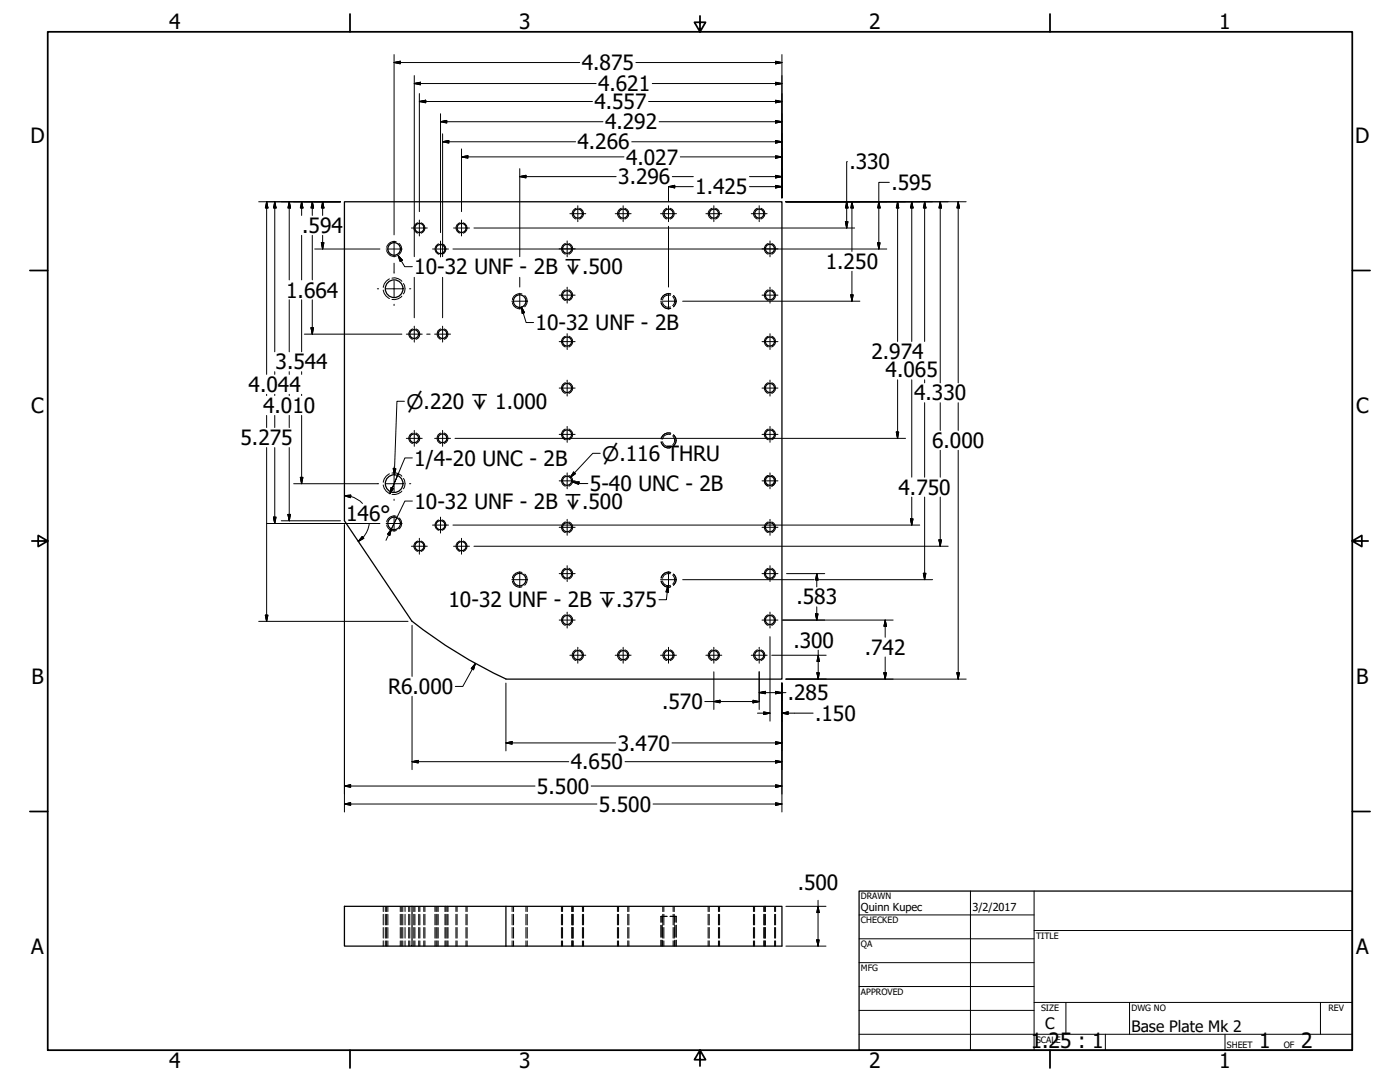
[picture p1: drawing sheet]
<svg xmlns="http://www.w3.org/2000/svg" width="559mm" height="432mm" viewBox="0 0 559 432" stroke-linecap="round" stroke-linejoin="round" font-family="sans-serif">
<!-- layer: Visible (ANSI) -->
<g fill="none" stroke="#000" stroke-width=".51">
<path d="M164.5 247.9a190.5 190.5 0 0 0 37.4 23M164.5 248l-27-40.2v-127.3h174.6v190.5h-110.2M137.5 361.7h27v15.9h-27zM164.5 361.7h37.4v15.9M201.9 361.7h110.2v15.9h-147.6"/>
<circle cx="157.3" cy="99.3" r="2.51"/>
<circle cx="167.4" cy="91" r="1.81"/>
<circle cx="175.8" cy="99.4" r="1.81"/>
<circle cx="184.2" cy="91" r="1.81"/>
<circle cx="226.3" cy="99.3" r="1.81"/>
<circle cx="230.7" cy="85.2" r="1.81"/>
<circle cx="248.8" cy="85.2" r="1.81"/>
<circle cx="266.9" cy="85.2" r="1.81"/>
<circle cx="285" cy="85.2" r="1.81"/>
<circle cx="303.1" cy="85.2" r="1.81"/>
<circle cx="307.3" cy="99.3" r="1.81"/>
<circle cx="157.3" cy="115.2" r="3.5"/>
<circle cx="226.3" cy="117.8" r="1.81"/>
<circle cx="307.3" cy="117.8" r="1.81"/>
<circle cx="165.3" cy="133.3" r="1.75"/>
<circle cx="176.6" cy="133.3" r="1.75"/>
<circle cx="207.4" cy="120.2" r="2.51"/>
<circle cx="226.3" cy="136.3" r="1.81"/>
<circle cx="307.3" cy="136.3" r="1.81"/>
<circle cx="226.3" cy="154.8" r="1.81"/>
<circle cx="307.3" cy="154.8" r="1.81"/>
<circle cx="165.3" cy="174.9" r="1.75"/>
<circle cx="176.6" cy="174.9" r="1.75"/>
<circle cx="226.3" cy="173.4" r="1.81"/>
<circle cx="307.3" cy="173.4" r="1.81"/>
<circle cx="157.3" cy="193" r="3.5"/>
<circle cx="226.3" cy="191.9" r="1.81"/>
<circle cx="307.3" cy="191.9" r="1.81"/>
<circle cx="157.3" cy="208.9" r="2.51"/>
<circle cx="167.4" cy="218" r="1.81"/>
<circle cx="175.8" cy="209.6" r="1.81"/>
<circle cx="184.2" cy="218" r="1.81"/>
<circle cx="226.3" cy="210.4" r="1.81"/>
<circle cx="307.3" cy="210.4" r="1.81"/>
<circle cx="207.4" cy="231.3" r="2.51"/>
<circle cx="226.3" cy="228.9" r="1.81"/>
<circle cx="307.3" cy="228.9" r="1.81"/>
<circle cx="226.3" cy="247.4" r="1.81"/>
<circle cx="307.3" cy="247.4" r="1.81"/>
<circle cx="230.7" cy="261.5" r="1.81"/>
<circle cx="248.8" cy="261.5" r="1.81"/>
<circle cx="266.9" cy="261.5" r="1.81"/>
<circle cx="285" cy="261.5" r="1.81"/>
<circle cx="303.1" cy="261.5" r="1.81"/>
</g>
<!-- layer: Hidden (ANSI) -->
<g fill="none" stroke="#000" stroke-width=".4">
<path d="M267.6 117.9a2.37 2.37 0 0 0-3.1 1.8M268.5 118.4a2.4 2.4 0 0 1 0 3.6M264.5 120.7a2.27 2.27 0 0 0 3.1 1.8M264.5 176.3a2.27 2.27 0 0 0 3.1 1.8M267.6 173.4a2.37 2.37 0 0 0-3.1 1.9M268.5 173.9a2.4 2.4 0 0 1 0 3.6M264.5 231.8a2.27 2.27 0 0 0 3.1 1.8M267.6 229a2.37 2.37 0 0 0-3.1 1.8M268.5 229.5a2.4 2.4 0 0 1 0 3.6M153.8 361.7v2.1M153.8 364.9v4.2M153.8 370.1v4.3"/>
<path d="M153.8 375.5v2.1M154.8 361.7v2.1M154.8 364.9v4.2M154.8 370.1v4.3M154.8 375.5v2.1M159.8 361.7v2.1M159.8 364.9v4.2M159.8 370.1v4.3M159.8 375.5v2.1M160.8 361.7v2.1M160.8 364.9v4.2M160.8 370.1v4.3"/>
<path d="M160.8 375.5v2.1M163.6 361.7v2.1M163.6 364.9v4.2M163.6 370.1v4.3M163.6 375.5v2.1M165.6 361.7v2.1M165.6 364.9v4.2M165.6 370.1v4.3M165.6 375.5v2.1M167.1 361.7v2.1M167.1 364.9v4.2M167.1 370.1v4.3"/>
<path d="M167.1 375.5v2.1M169.2 361.7v2.1M169.2 364.9v4.2M169.2 370.1v4.3M169.2 375.5v2.1M174.1 361.7v2.1M174.1 364.9v4.2M174.1 370.1v4.3M174.1 375.5v2.1M174.9 361.7v2.1M174.9 364.9v4.2M174.9 370.1v4.3"/>
<path d="M174.9 375.5v2.1M177.6 361.7v2.1M177.6 364.9v4.2M177.6 370.1v4.3M177.6 375.5v2.1M178.4 361.7v2.1M178.4 364.9v4.2M178.4 370.1v4.3M178.4 375.5v2.1M182.4 361.7v2.1M182.4 364.9v4.2M182.4 370.1v4.3"/>
<path d="M182.4 375.5v2.1M186 361.7v2.1M186 364.9v4.2M186 370.1v4.3M186 375.5v2.1M205 361.7v2.1M205 364.9v4.2M205 370.1v4.3M205 375.5v2.1M209.9 361.7v2.1M209.9 364.9v4.2M209.9 370.1v4.3"/>
<path d="M209.9 375.5v2.1M224.5 361.7v2.1M224.5 364.9v4.2M224.5 370.1v4.3M224.5 375.5v2.1M228.2 361.7v2.1M228.2 364.9v4.2M228.2 370.1v4.3M228.2 375.5v2.1M228.8 361.7v2.1M228.8 364.9v4.2M228.8 370.1v4.3"/>
<path d="M228.8 375.5v2.1M232.5 361.7v2.1M232.5 364.9v4.2M232.5 370.1v4.3M232.5 375.5v2.1M246.9 361.7v2.1M246.9 364.9v4.2M246.9 370.1v4.3M246.9 375.5v2.1M250.6 361.7v2.1M250.6 364.9v4.2M250.6 370.1v4.3"/>
<path d="M250.6 375.5v2.1M263.8 365.7h2.5M264.4 365.7v2.3M264.4 369.3v4.7M264.4 375.2v2.4M265 361.7v2.1M265 364.9v4.2M265 370.1v4.3M265 375.5v2.1M267.5 365.7h2.4M268.7 361.7v2.1M268.7 364.9v4.2"/>
<path d="M268.7 370.1v4.3M268.7 375.5v2.1M269.3 365.7v2.3M269.3 369.3v4.7M269.3 375.2v2.4M283.1 361.7v2.1M283.1 364.9v4.2M283.1 370.1v4.3M283.1 375.5v2.1M286.8 361.7v2.1M286.8 364.9v4.2M286.8 370.1v4.3"/>
<path d="M286.8 375.5v2.1M301.2 361.7v2.1M301.2 364.9v4.2M301.2 370.1v4.3M301.2 375.5v2.1M304.9 361.7v2.1M304.9 364.9v4.2M304.9 370.1v4.3M304.9 375.5v2.1M305.5 361.7v2.1M305.5 364.9v4.2M305.5 370.1v4.3"/>
<path d="M305.5 375.5v2.1M309.2 361.7v2.1M309.2 364.9v4.2M309.2 370.1v4.3M309.2 375.5v2.1"/>
</g>
<!-- layer: Hidden Narrow (ANSI) -->
<g fill="none" stroke="#000" stroke-width=".4">
<path d="M154.4 99.9a2.84 2.84 0 0 0 3.8 2.3M158.2 96.5a2.94 2.94 0 0 0-3.8 2.2M159.3 97.2a2.76 2.76 0 0 1 0 4.3M166.8 88.9a2.14 2.14 0 0 0-1.6 2.1 2.14 2.14 0 0 0 1.6 2M168.1 88.9a2.2 2.2 0 0 1 1.5 2.1 2.2 2.2 0 0 1-1.5 2.1M175.1 97.3a2.16 2.16 0 0 0-1.5 2.1 2.16 2.16 0 0 0 1.5 2.1M176.5 97.3a2.2 2.2 0 0 1 1.5 2.1 2.2 2.2 0 0 1-1.5 2.1M183.6 88.9a2.14 2.14 0 0 0-1.6 2.1 2.14 2.14 0 0 0 1.6 2M184.9 88.9a2.2 2.2 0 0 1 1.5 2.1 2.2 2.2 0 0 1-1.5 2.1M225.7 97.2a2.22 2.22 0 0 0-1.6 2.1 2.22 2.22 0 0 0 1.6 2.1M227.1 97.2a2.29 2.29 0 0 1 1.5 2.1 2.29 2.29 0 0 1-1.5 2.2M229.9 83.1a2.22 2.22 0 0 0-1.5 2.1 2.22 2.22 0 0 0 1.5 2.2"/>
<path d="M231.3 83.1a2.26 2.26 0 0 1 1.6 2.2 2.26 2.26 0 0 1-1.6 2.1M248 83.1a2.22 2.22 0 0 0-1.5 2.1 2.22 2.22 0 0 0 1.5 2.2M249.4 83.1a2.26 2.26 0 0 1 1.6 2.2 2.26 2.26 0 0 1-1.6 2.1M266.1 83.1a2.22 2.22 0 0 0-1.5 2.1 2.22 2.22 0 0 0 1.5 2.2M267.5 83.1a2.26 2.26 0 0 1 1.6 2.2 2.26 2.26 0 0 1-1.6 2.1M284.2 83.1a2.22 2.22 0 0 0-1.5 2.1 2.22 2.22 0 0 0 1.5 2.2M285.6 83.1a2.26 2.26 0 0 1 1.6 2.2 2.26 2.26 0 0 1-1.6 2.1M302.3 83.1a2.22 2.22 0 0 0-1.6 2.1 2.22 2.22 0 0 0 1.6 2.2M303.7 83.1a2.26 2.26 0 0 1 1.6 2.2 2.26 2.26 0 0 1-1.6 2.1M306.6 97.2a2.22 2.22 0 0 0-1.5 2.1 2.22 2.22 0 0 0 1.5 2.1M308 97.2a2.29 2.29 0 0 1 1.6 2.1 2.29 2.29 0 0 1-1.6 2.2M153 115.8a4.2 4.2 0 0 0 2.4 3.3"/>
<path d="M155.4 111.3a4.3 4.3 0 0 0-2.4 3.4M156.5 111a4 4 0 0 1 3.9 1.3M160.4 118.2a4.2 4.2 0 0 1-3.9 1.3M161 113.2a3.7 3.7 0 0 1 0 4.1M208.3 117.3a2.94 2.94 0 0 0-3.8 2.3M209.4 118a2.94 2.94 0 0 1 0 4.4M225.7 115.7a2.22 2.22 0 0 0-1.6 2.1 2.22 2.22 0 0 0 1.6 2.2M227.1 115.6a2.29 2.29 0 0 1 1.5 2.2 2.29 2.29 0 0 1-1.5 2.2M267.7 117.3a2.94 2.94 0 0 0-3.8 2.3M268.8 118a2.83 2.83 0 0 1 0 4.4M306.6 115.7a2.22 2.22 0 0 0-1.5 2.1 2.22 2.22 0 0 0 1.5 2.2M308 115.6a2.29 2.29 0 0 1 1.6 2.2 2.29 2.29 0 0 1-1.6 2.2"/>
<path d="M164.7 131.3a2.17 2.17 0 0 0-1.5 2 2.17 2.17 0 0 0 1.5 2.1M166.1 131.3a2.2 2.2 0 0 1 1.5 2 2.2 2.2 0 0 1-1.5 2.1M176 131.3a2.17 2.17 0 0 0-1.5 2 2.17 2.17 0 0 0 1.5 2.1M177.3 131.3a2.2 2.2 0 0 1 1.5 2.1 2.2 2.2 0 0 1-1.5 2M204.5 120.8a2.84 2.84 0 0 0 3.8 2.2M225.7 134.2a2.18 2.18 0 0 0-1.6 2.1 2.18 2.18 0 0 0 1.6 2.1M227.1 134.2a2.29 2.29 0 0 1 1.5 2.1 2.29 2.29 0 0 1-1.5 2.2M263.9 120.8a2.84 2.84 0 0 0 3.8 2.2M306.6 134.2a2.18 2.18 0 0 0-1.5 2.1 2.18 2.18 0 0 0 1.5 2.1M308 134.2a2.29 2.29 0 0 1 1.6 2.1 2.29 2.29 0 0 1-1.6 2.2M225.7 152.7a2.22 2.22 0 0 0-1.6 2.1 2.22 2.22 0 0 0 1.6 2.2M227.1 152.7a2.29 2.29 0 0 1 1.5 2.2 2.29 2.29 0 0 1-1.5 2.1"/>
<path d="M306.6 152.7a2.22 2.22 0 0 0-1.5 2.1 2.22 2.22 0 0 0 1.5 2.2M308 152.7a2.29 2.29 0 0 1 1.6 2.2 2.29 2.29 0 0 1-1.6 2.1M164.7 172.8a2.16 2.16 0 0 0-1.6 2.1 2.16 2.16 0 0 0 1.6 2.1M166.1 172.8a2.25 2.25 0 0 1 1.5 2.1 2.25 2.25 0 0 1-1.5 2.1M176 172.8a2.16 2.16 0 0 0-1.6 2.1 2.16 2.16 0 0 0 1.6 2.1M177.3 172.8a2.25 2.25 0 0 1 1.5 2.1 2.25 2.25 0 0 1-1.5 2.1M225.7 171.3a2.22 2.22 0 0 0-1.6 2.1 2.22 2.22 0 0 0 1.6 2.1M227.1 171.2a2.29 2.29 0 0 1 1.5 2.2 2.29 2.29 0 0 1-1.5 2.1M263.9 176.3a2.84 2.84 0 0 0 3.8 2.3M267.7 172.9a2.94 2.94 0 0 0-3.8 2.2M268.8 173.5a2.83 2.83 0 0 1 0 4.5M306.6 171.3a2.22 2.22 0 0 0-1.5 2.1 2.22 2.22 0 0 0 1.5 2.1"/>
<path d="M308 171.2a2.29 2.29 0 0 1 1.6 2.2 2.29 2.29 0 0 1-1.6 2.1M153 193.5a4.2 4.2 0 0 0 2.4 3.4M155.4 189.1a4.3 4.3 0 0 0-2.4 3.4M156.5 188.8a4 4 0 0 1 3.9 1.3M160.4 196a4.2 4.2 0 0 1-3.9 1.3M161 190.9a3.7 3.7 0 0 1 0 4.2M225.7 189.8a2.18 2.18 0 0 0-1.6 2.1 2.18 2.18 0 0 0 1.6 2.1M227.1 189.7a2.29 2.29 0 0 1 1.5 2.2 2.29 2.29 0 0 1-1.5 2.2M306.6 189.8a2.18 2.18 0 0 0-1.5 2.1 2.18 2.18 0 0 0 1.5 2.1M308 189.7a2.29 2.29 0 0 1 1.6 2.2 2.29 2.29 0 0 1-1.6 2.2 2.29 2.29 0 0 0 1.6-2.2 2.29 2.29 0 0 0-1.6-2.2zM154.4 209.5a2.84 2.84 0 0 0 3.8 2.2M158.2 206.1a2.94 2.94 0 0 0-3.8 2.2"/>
<path d="M159.3 206.7a2.76 2.76 0 0 1 0 4.4M166.8 215.9a2.14 2.14 0 0 0-1.6 2.1 2.14 2.14 0 0 0 1.6 2M168.1 215.9a2.2 2.2 0 0 1 1.5 2.1 2.2 2.2 0 0 1-1.5 2.1M175.1 207.5a2.16 2.16 0 0 0-1.5 2.1 2.16 2.16 0 0 0 1.5 2M176.5 207.5a2.2 2.2 0 0 1 1.5 2 2.2 2.2 0 0 1-1.5 2.1M183.6 215.9a2.14 2.14 0 0 0-1.6 2.1 2.14 2.14 0 0 0 1.6 2M184.9 215.9a2.2 2.2 0 0 1 1.5 2.1 2.2 2.2 0 0 1-1.5 2.1M225.7 208.3a2.22 2.22 0 0 0-1.6 2.1 2.22 2.22 0 0 0 1.6 2.1M227.1 208.3a2.29 2.29 0 0 1 1.5 2.1 2.29 2.29 0 0 1-1.5 2.2M306.6 208.3a2.22 2.22 0 0 0-1.5 2.1 2.22 2.22 0 0 0 1.5 2.1M308 208.3a2.29 2.29 0 0 1 1.6 2.1 2.29 2.29 0 0 1-1.6 2.2M204.5 231.9a2.84 2.84 0 0 0 3.8 2.2"/>
<path d="M208.3 228.5a2.94 2.94 0 0 0-3.8 2.2M209.4 229.1a2.94 2.94 0 0 1 0 4.5M225.7 226.8a2.22 2.22 0 0 0-1.6 2.1 2.22 2.22 0 0 0 1.6 2.2M227.1 226.8a2.29 2.29 0 0 1 1.5 2.1 2.29 2.29 0 0 1-1.5 2.2M263.9 231.9a2.84 2.84 0 0 0 3.8 2.2M267.7 228.5a2.94 2.94 0 0 0-3.8 2.2M268.8 229.1a2.83 2.83 0 0 1 0 4.5M306.6 226.8a2.22 2.22 0 0 0-1.5 2.1 2.22 2.22 0 0 0 1.5 2.2M308 226.8a2.29 2.29 0 0 1 1.6 2.1 2.29 2.29 0 0 1-1.6 2.2M225.7 245.4a2.18 2.18 0 0 0-1.6 2.1 2.18 2.18 0 0 0 1.6 2.1M227.1 245.3a2.29 2.29 0 0 1 1.5 2.2 2.29 2.29 0 0 1-1.5 2.1M229.9 259.3a2.22 2.22 0 0 0-1.5 2.2 2.22 2.22 0 0 0 1.5 2.1"/>
<path d="M231.3 259.3a2.26 2.26 0 0 1 1.6 2.2 2.26 2.26 0 0 1-1.6 2.2M248 259.3a2.22 2.22 0 0 0-1.5 2.2 2.22 2.22 0 0 0 1.5 2.1M249.4 259.3a2.26 2.26 0 0 1 1.6 2.2 2.26 2.26 0 0 1-1.6 2.2M266.1 259.3a2.22 2.22 0 0 0-1.5 2.2 2.22 2.22 0 0 0 1.5 2.1M267.5 259.3a2.26 2.26 0 0 1 1.6 2.2 2.26 2.26 0 0 1-1.6 2.2M284.2 259.3a2.22 2.22 0 0 0-1.5 2.2 2.22 2.22 0 0 0 1.5 2.1M285.6 259.3a2.26 2.26 0 0 1 1.6 2.2 2.26 2.26 0 0 1-1.6 2.2M302.3 259.3a2.22 2.22 0 0 0-1.6 2.2 2.22 2.22 0 0 0 1.6 2.1M303.7 259.3a2.26 2.26 0 0 1 1.6 2.2 2.26 2.26 0 0 1-1.6 2.2M306.6 245.4a2.18 2.18 0 0 0-1.5 2.1 2.18 2.18 0 0 0 1.5 2.1M308 245.3a2.29 2.29 0 0 1 1.6 2.2 2.29 2.29 0 0 1-1.6 2.1M153 361.7v2.1"/>
<path d="M153 364.9v4.2M153 370.1v4.3M153 375.5v2.1M154.3 361.7v2.1M154.3 364.9v4.2M154.3 370.1v4.3M154.3 375.5v2.1M160.3 361.7v2.1M160.3 364.9v4.2M160.3 370.1v4.3M160.3 375.5v2.1M161.7 361.7v2.1"/>
<path d="M161.7 364.9v4.2M161.7 370.1v4.3M161.7 375.5v2.1M163.1 361.7v2.1M163.1 364.9v4.2M163.1 370.1v4.3M163.1 375.5v2.1M165.2 361.7v2.1M165.2 364.9v4.2M165.2 370.1v4.3M165.2 375.5v2.1M167.6 361.7v2.1"/>
<path d="M167.6 364.9v4.2M167.6 370.1v4.3M167.6 375.5v2.1M169.6 361.7v2.1M169.6 364.9v4.2M169.6 370.1v4.3M169.6 375.5v2.1M173.6 361.7v2.1M173.6 364.9v4.2M173.6 370.1v4.3M173.6 375.5v2.1M174.4 361.7v2.1"/>
<path d="M174.4 364.9v4.2M174.4 370.1v4.3M174.4 375.5v2.1M178 361.7v2.1M178 364.9v4.2M178 370.1v4.3M178 375.5v2.1M178.8 361.7v2.1M178.8 364.9v4.2M178.8 370.1v4.3M178.8 375.5v2.1M182 361.7v2.1"/>
<path d="M182 364.9v4.2M182 370.1v4.3M182 375.5v2.1M186.4 361.7v2.1M186.4 364.9v4.2M186.4 370.1v4.3M186.4 375.5v2.1M204.4 361.7v2.1M204.4 364.9v4.2M204.4 370.1v4.3M204.4 375.5v2.1M210.4 361.7v2.1"/>
<path d="M210.4 364.9v4.2M210.4 370.1v4.3M210.4 375.5v2.1M224.1 361.7v2.1M224.1 364.9v4.2M224.1 370.1v4.3M224.1 375.5v2.1M228.3 361.7v2.1M228.3 364.9v4.2M228.3 370.1v4.3M228.3 375.5v2.1M228.6 361.7v2.1"/>
<path d="M228.6 364.9v4.2M228.6 370.1v4.3M228.6 375.5v2.1M232.9 361.7v2.1M232.9 364.9v4.2M232.9 370.1v4.3M232.9 375.5v2.1M246.4 361.7v2.1M246.4 364.9v4.2M246.4 370.1v4.3M246.4 375.5v2.1M251 361.7v2.1"/>
<path d="M251 364.9v4.2M251 370.1v4.3M251 375.5v2.1M263.8 365.7v2.3M263.8 369.3v4.7M263.8 375.2v2.4M264.5 361.7v2.1M264.5 364.9v4.2M264.5 370.1v4.3M264.5 375.5v2.1M269.1 361.7v2.1M269.1 364.9v4.2"/>
<path d="M269.1 370.1v4.3M269.1 375.5v2.1M269.9 365.7v2.3M269.9 369.3v4.7M269.9 375.2v2.4M282.6 361.7v2.1M282.6 364.9v4.2M282.6 370.1v4.3M282.6 375.5v2.1M287.2 361.7v2.1M287.2 364.9v4.2M287.2 370.1v4.3"/>
<path d="M287.2 375.5v2.1M300.7 361.7v2.1M300.7 364.9v4.2M300.7 370.1v4.3M300.7 375.5v2.1M305.1 361.7v2.1M305.1 364.9v4.2M305.1 370.1v4.3M305.1 375.5v2.1M305.3 361.7v2.1M305.3 364.9v4.2M305.3 370.1v4.3"/>
<path d="M305.3 375.5v2.1M309.6 361.7v2.1M309.6 364.9v4.2M309.6 370.1v4.3M309.6 375.5v2.1"/>
</g>
<!-- layer: Border (ANSI) -->
<g fill="none" stroke="#000" stroke-width=".7">
<path d="M19 12.7h520.8v406.4h-520.8zM139.7 5.6v7.1M279.4 6.3v6.4l-2.2-3.8h4.4l-2.2 3.8M419.1 5.6v7.1M11.9 107.9h7.1M539.8 107.9h7.1M12.7 215.9h6.3l-3.8-2.2v4.4l3.8-2.2M539.8 215.9l3.8 2.2v-4.4l-3.8 2.2h6.3M11.9 323.8h7.1M539.8 323.8h7.1M139.7 419.1v7.1M279.4 419.1l2.2 3.8h-4.4l2.2-3.8v6.3"/>
<path d="M419.1 419.1v7.1"/>
</g>
<!-- layer: Title (ANSI) -->
<g fill="none" stroke="#000" stroke-width=".4">
<path d="M387.3 355.6v63.5M412.7 355.6v63.5M342.9 365.1h69.8M342.9 374.6h69.8M412.7 371.3h127.1M342.9 384.2h69.8M342.9 393.7h69.8M342.9 412.7h196.9M342.9 403.2h69.8M412.7 400h127.1M425.4 400v12.7M441.2 412.7v6.4"/>
<path d="M450.8 400v12.7M488.9 412.7v6.4M527 400v12.7"/>
</g>
<path d="M342.9 355.6h196.9v63.5h-196.9z" fill="none" stroke="#000" stroke-width=".51"/>
<!-- layer: Dimension (ANSI) -->
<g fill="none" stroke="#000" stroke-width=".4">
<path d="M157.3 25l2.5-.6v1.1zM157.3 25h74.1M157.3 21.8v71.9M165.4 33.3l2.4-.5v1zM165.4 33.3h72.5M165.4 30.2v60.7M167.4 37.3v47.2M253.8 25h58.3M260.3 33.3h51.8M309.6 24.4l2.5 .6-2.5 .5zM309.6 32.8l2.5 .5-2.5 .5zM312.1 21.8v57.1"/>
<path d="M167.4 40.5l2.5-.5v1zM167.4 40.5h69.1M175.8 48.6l2.5-.5v1zM175.8 48.6h64.9M175.8 45.4v47.4M176.7 56.6l2.4-.5v1zM176.7 56.6h53M176.7 53.4v45.9M184.2 59.4v25.1M252.2 56.6h59.9M258.9 40.5h53.2M263.1 48.6h49"/>
<path d="M309.6 40l2.5 .5-2.5 .5zM309.6 48.1l2.5 .5-2.5 .5zM309.6 56.1l2.5 .5-2.5 .5zM184.2 62.6l2.6-.4v.9zM184.2 62.6h64.8M207.5 70.5l2.4-.5v1zM207.5 70.5h38.4M207.5 67.3v35.1M266.8 74.5v5.8M268.4 74.5h8.3M268.4 74.2l.9-.2v1l-2.4-.5M268.4 70.5h8.3"/>
<path d="M271.5 62.6h40.6M299.1 74.5h13M299.1 70.5h13M309.6 74l2.5 .5-2.5 .5zM309.6 70l2.5 .5-2.5 .5zM309.6 62.2l2.5 .4-2.5 .5zM338.2 64.5h-.3v26.5M355 72.8h-4.2v26.6M103.3 80.5h32.6M106.4 80.5l.5 2.5h-1zM106.4 80.5v68.9M109.7 80.5l.5 2.5h-1z"/>
<path d="M109.7 80.5v59.9M115.4 80.5l.6 2.5h-1.1zM115.4 80.5v31.2M120.4 80.5l.5 2.5h-1zM120.4 80.5v5.5M120.4 93.9v17.8M124.7 80.5l.5 2.5h-1.1zM124.7 80.5v5.5M124.7 93.9v17.8M125.6 99.4h26M128.3 96.8h1l-.5 2.6zM128.8 80.5l.5 2.5h-1z"/>
<path d="M128.8 80.5v5.5M128.8 93.9v5.5M165.4 91.1v11.3M176.7 99.5v2.9M180.8 99.4h45.5M189.2 91h151.9M226.4 99.4h80.8M266.8 90.3v24.3M307.4 99.4h46.5M313.7 80.5h71.9M337.4 88.5h1.1l-.6 2.5zM337.9 80.5l.6 2.5h-1.1z"/>
<path d="M340 80.5l.6 2.5h-1zM340 80.5v19.8M350.3 96.9h1l-.5 2.5zM350.8 80.5l.5 2.5h-1zM358.3 80.5l.4 2.5h-.9zM358.3 80.5v55.8M363.9 80.5l.5 2.5h-1zM363.9 80.5v55.8M369.1 80.5l.5 2.5h-1zM369.1 80.5v55.8M375.3 80.5l.5 2.5h-1zM375.3 80.5v72.3"/>
<path d="M382.5 80.5l.5 2.5h-1zM382.5 80.5v72.3M115.4 119.6v20.8M120.4 119.6v20.8M124.7 119.6v13.7M157.3 105v3.6M165.4 110.7v16.1M176.7 110.7v16.1M207.5 110.7v3.9M339.6 117.7h1l-.6 2.5zM340 108.3v11.9M121.5 133.3h38.9"/>
<path d="M124.1 130.8h1.1l-.5 2.5zM170.3 133.3h1.4M272.5 120.2h34.7M307.4 120.2h35.8M106.4 157.4v.5M109.7 148.3v1.1M109.7 157.4v.5M115.4 148.3v1.1M115.4 157.4v.5M120.4 148.3v1.1M120.4 157.4v.5M358.3 151.6v23.3"/>
<path d="M363.9 151.6v38.8M369.1 151.6v1.2M106.4 165.8v4.8M106.4 178.6v69.4M109.7 165.8v4.8M109.7 178.6v30.3M115.4 165.8v4.8M115.4 178.6v29.2M120.4 165.8v27.2M181.6 174.9h44.7M226.4 174.9h80.8M307.4 174.9h54"/>
<path d="M357.8 172.4h.9l-.4 2.5zM369.1 160.7v29.7M375.3 160.7v11.1M375.3 179.7v10.7M382.5 160.7v11.1M382.5 179.7v91.3M117.2 193h33.4M119.9 190.5h1l-.5 2.5zM137.5 197.8l2.5-.2-.1 1zM137.5 197.8l2.5 .3M139.9 198.1a10 10 0 0 1 4.8 2.8M363.9 198.4v11.1"/>
<path d="M369.1 198.4v32.9M375.3 198.4v19.6M106.5 208.9h45.1M109.2 206.4h1l-.5 2.5zM112.3 207.8h23.6M114.9 205.3h1.1l-.6 2.5zM137.5 209.4v114.6M144.6 214.1l.6 .7-2.2 1.3zM144.9 214.5l-1.9 1.6M147.4 208.9a10 10 0 0 1-2.5 5.6M180.8 209.5h45.5M189.2 218h189.3"/>
<path d="M226.4 209.5h80.8M307.4 209.5h59.7M363.4 207.1h1l-.5 2.4zM374.8 215.5h1l-.5 2.5zM272.5 231.3h34.7M307.4 231.3h17.6M313.9 228.9h15.3M326 228.9l.5 2.6h-1zM326 228.9v5.3M327 231.3h45.2M368.6 228.8h1l-.5 2.5zM103.3 248h59.6"/>
<path d="M105.9 245.5h1l-.5 2.5zM164.5 249.6v20.3M307.3 254.1v7.3M312.4 247.5h44.1M325.5 245h1l-.5 2.5zM326 242.2v5.3M326.6 259.5v11.5M353.3 247.5l.5 2.4h-1zM353.3 247.5v6.8M164.5 277.9v29.2M189.7 264.8l-.7 2.5-.9-.5zM189.7 264.8l-5 9.1h-3"/>
<path d="M201.9 272.6v27.1M281.3 280h21.7M284.9 280l2.5-.5v1zM284.9 268.1v15M300.5 279.5l2.5 .5-2.5 .5zM303 276.4l2.5-.5v1zM303 276.4h10.7M303 268.1v15M307.3 261.6v26.2M308 261.5h21.8M309.6 275.9l2.5 .5-2.5 .5zM312.1 272.6v51.4"/>
<path d="M313.7 271h71.9M326.1 268.5h.9l-.4 2.5zM326.6 261.5l.4 2.5h-.9zM352.8 268.5h1l-.5 2.5zM353.3 262.2v8.8M382 268.5h1l-.5 2.5zM201.9 296.5l2.5-.5v1zM201.9 296.5h43.8M268.2 296.5h43.9M302.3 284.6h5M304.8 284.1l2.5 .5-2.5 .5zM309.6 296l2.5 .5-2.5 .5z"/>
<path d="M312.1 284.6l2.5-.5v1zM312.1 284.6h12.4M137.5 313.7l2.5-.5v1zM137.5 313.7h76.1M164.5 304l2.4-.5v1zM164.5 304h62.5M236 313.7h76.1M249.5 304h62.6M309.6 303.5l2.5 .5-2.5 .5zM309.6 313.2l2.5 .5-2.5 .5zM137.5 320.9l2.5-.5v1zM137.5 320.9h100.8"/>
<path d="M260.7 320.9h51.4M309.6 320.4l2.5 .5-2.5 .5zM326.5 359.3v18.3M313.7 361.7h16M313.7 377.6h16M326 375.1h1l-.5 2.5zM326.5 361.7l.5 2.5h-1z"/>
</g>
<g fill="#000" stroke="#000" stroke-width=".4">
<path d="M157.3 25l2.5-.6zM157.3 25l2.5-.6v1.1zM165.4 33.3l2.4-.5zM165.4 33.3l2.4-.5v1zM309.6 25.5l2.5-.5zM309.6 24.4l2.5 .6-2.5 .5zM309.6 33.8l2.5-.5zM309.6 32.8l2.5 .5-2.5 .5zM167.4 40.5l2.5-.5zM167.4 40.5l2.5-.5v1zM175.8 48.6l2.5-.5zM175.8 48.6l2.5-.5v1z"/>
<path d="M176.7 56.6l2.4-.5zM176.7 56.6l2.4-.5v1zM309.6 41l2.5-.5zM309.6 40l2.5 .5-2.5 .5zM309.6 49.1l2.5-.5zM309.6 48.1l2.5 .5-2.5 .5zM309.6 57.1l2.5-.5zM309.6 56.1l2.5 .5-2.5 .5zM184.2 62.6l2.6-.4zM184.2 62.6l2.6-.4v.9zM207.5 70.5l2.4-.5zM207.5 70.5l2.4-.5v1z"/>
<path d="M266.8 74.5l2.5-.5zM266.8 74.5l2.5-.5v1zM309.6 75l2.5-.5zM309.6 74l2.5 .5-2.5 .5zM309.6 71l2.5-.5zM309.6 70l2.5 .5-2.5 .5zM309.6 63.1l2.5-.5zM309.6 62.2l2.5 .4-2.5 .5zM106.4 80.5l.5 2.5zM106.4 80.5l.5 2.5h-1zM109.7 80.5l.5 2.5zM109.7 80.5l.5 2.5h-1z"/>
<path d="M115.4 80.5l.6 2.5zM115.4 80.5l.6 2.5h-1.1zM120.4 80.5l.5 2.5zM120.4 80.5l.5 2.5h-1zM124.7 80.5l.5 2.5zM124.7 80.5l.5 2.5h-1.1zM128.3 96.8l.5 2.6zM128.3 96.8h1l-.5 2.6zM128.8 80.5l.5 2.5zM128.8 80.5l.5 2.5h-1zM337.4 88.5l.5 2.5zM337.4 88.5h1.1l-.6 2.5z"/>
<path d="M337.9 80.5l.6 2.5zM337.9 80.5l.6 2.5h-1.1zM340 80.5l.6 2.5zM340 80.5l.6 2.5h-1zM350.3 96.9l.5 2.5zM350.3 96.9h1l-.5 2.5zM350.8 80.5l.5 2.5zM350.8 80.5l.5 2.5h-1zM358.3 80.5l.4 2.5zM358.3 80.5l.4 2.5h-.9zM363.9 80.5l.5 2.5zM363.9 80.5l.5 2.5h-1z"/>
<path d="M369.1 80.5l.5 2.5zM369.1 80.5l.5 2.5h-1zM375.3 80.5l.5 2.5zM375.3 80.5l.5 2.5h-1zM382.5 80.5l.5 2.5zM382.5 80.5l.5 2.5h-1zM339.6 117.7l.4 2.5zM339.6 117.7h1l-.6 2.5zM124.1 130.8l.6 2.5zM124.1 130.8h1.1l-.5 2.5zM357.8 172.4l.5 2.5zM357.8 172.4h.9l-.4 2.5z"/>
<path d="M119.9 190.5l.5 2.5zM119.9 190.5h1l-.5 2.5zM137.5 197.8l2.5-.2zM137.5 197.8l2.5-.2-.1 1zM109.2 206.4l.5 2.5zM109.2 206.4h1l-.5 2.5zM114.9 205.3l.5 2.5zM114.9 205.3h1.1l-.6 2.5zM144.6 214.1l-1.6 2zM144.6 214.1l.6 .7-2.2 1.3zM363.4 207.1l.5 2.4zM363.4 207.1h1l-.5 2.4z"/>
<path d="M374.8 215.5l.5 2.5zM374.8 215.5h1l-.5 2.5zM326 228.9l.5 2.6zM326 228.9l.5 2.6h-1zM368.6 228.8l.5 2.5zM368.6 228.8h1l-.5 2.5zM105.9 245.5l.5 2.5zM105.9 245.5h1l-.5 2.5zM325.5 245l.5 2.5zM325.5 245h1l-.5 2.5zM353.3 247.5l.5 2.4zM353.3 247.5l.5 2.4h-1z"/>
<path d="M189.7 264.8l-.7 2.5zM189.7 264.8l-.7 2.5-.9-.5zM284.9 280l2.5-.5zM284.9 280l2.5-.5v1zM303 276.4l2.5-.5zM303 276.4l2.5-.5v1zM309.6 276.9l2.5-.5zM309.6 275.9l2.5 .5-2.5 .5zM326.1 268.5l.5 2.5zM326.1 268.5h.9l-.4 2.5zM326.6 261.5l.4 2.5zM326.6 261.5l.4 2.5h-.9z"/>
<path d="M352.8 268.5l.5 2.5zM352.8 268.5h1l-.5 2.5zM382 268.5l.5 2.5zM382 268.5h1l-.5 2.5zM201.9 296.5l2.5-.5zM201.9 296.5l2.5-.5v1zM300.5 280.5l2.5-.5zM300.5 279.5l2.5 .5-2.5 .5zM304.8 285.1l2.5-.5zM304.8 284.1l2.5 .5-2.5 .5zM309.6 297l2.5-.5zM309.6 296l2.5 .5-2.5 .5z"/>
<path d="M312.1 284.6l2.5-.5zM312.1 284.6l2.5-.5v1zM137.5 313.7l2.5-.5zM137.5 313.7l2.5-.5v1zM164.5 304l2.4-.5zM164.5 304l2.4-.5v1zM309.6 304.5l2.5-.5zM309.6 303.5l2.5 .5-2.5 .5zM309.6 314.2l2.5-.5zM309.6 313.2l2.5 .5-2.5 .5zM137.5 320.9l2.5-.5zM137.5 320.9l2.5-.5v1z"/>
<path d="M309.6 321.4l2.5-.5zM309.6 320.4l2.5 .5-2.5 .5zM326 375.1l.5 2.5zM326 375.1h1l-.5 2.5zM326.5 361.7l.5 2.5zM326.5 361.7l.5 2.5h-1z"/>
</g>
<!-- layer: Center Mark (ANSI) -->
<g fill="none" stroke="#000" stroke-width=".4">
<path d="M154.1 99.4h6.4M157.3 96.2v6.4M164.2 91h6.4M167.4 87.8v6.4M172.7 99.4h6.3M175.8 96.2v6.4M181 91h6.4M184.2 87.8v6.4M223.2 99.3h6.4M226.4 96.1v6.4M227.5 85.3h6.3M230.6 82.1v6.4"/>
<path d="M245.6 85.3h6.3M248.7 82.1v6.4M263.7 85.3h6.3M266.8 82.1v6.4M281.7 85.3h6.4M284.9 82.1v6.4M299.8 85.3h6.4M303 82.1v6.4M304.2 99.3h6.3M307.3 96.1v6.4M150.6 115.3h.5M154.1 115.3h6.4"/>
<path d="M157.3 108.6v.4M157.3 112.1v6.3M163.4 115.3h.6M207.5 117v6.4M223.2 117.8h6.4M226.4 114.6v6.4M266.8 117v6.4M304.2 117.8h6.3M307.3 114.6v6.4M157.3 121.4v.5M162.2 133.3h6.3M165.4 130.2v6.3"/>
<path d="M173.5 133.3h6.3M176.7 130.2v6.3M204.3 120.2h6.3M223.2 136.3h6.4M226.4 133.2v6.3M263.7 120.2h6.3M304.2 136.3h6.3M307.3 133.2v6.3M223.2 154.9h6.4M226.4 151.7v6.4M304.2 154.9h6.3M307.3 151.7v6.4"/>
<path d="M162.2 174.9h6.3M165.4 171.8v6.3M173.5 174.9h6.3M176.7 171.8v6.3M223.2 173.4h6.4M226.4 170.2v6.3M304.2 173.4h6.3M307.3 170.2v6.3M150.6 193h.5M154.1 193h6.4M157.3 186.4v.4M157.3 189.9v6.3"/>
<path d="M157.3 199.2v.5M163.4 193h.6M223.2 191.9h6.4M226.4 188.7v6.4M304.2 191.9h6.3M307.3 188.7v6.4M154.1 208.9h6.4M157.3 205.7v6.4M164.2 218h6.4M167.4 214.8v6.4M172.7 209.5h6.3M175.8 206.4v6.3"/>
<path d="M181 218h6.4M184.2 214.8v6.4M223.2 210.4h6.4M226.4 207.3v6.3M304.2 210.4h6.3M307.3 207.3v6.3M204.3 231.3h6.3M207.5 228.2v6.3M223.2 228.9h6.4M226.4 225.7v6.4M263.7 231.3h6.3M266.8 228.2v6.3"/>
<path d="M304.2 228.9h6.3M307.3 225.7v6.4M223.2 247.5h6.4M226.4 244.3v6.3M230.6 258.3v6.4M248.7 258.3v6.4M266.8 258.3v6.4M284.9 258.3v6.4M303 258.3v6.4M304.2 247.5h6.3M307.3 244.3v6.3M227.5 261.5h6.3"/>
<path d="M245.6 261.5h6.3M263.7 261.5h6.3M281.7 261.5h6.4M299.8 261.5h6.4"/>
</g>
<!-- layer: Symbol (ANSI) -->
<g fill="none" stroke="#000" stroke-width=".4">
<path d="M158.9 101.9l1.7 1.9-.9 .5zM158.9 101.9l2.6 4.5h3.1M208.2 122.6l1.2 2.2-1 .3zM208.2 122.6l1.8 6.1h3M161.4 160.1h-3l-1 29.4M156.1 194.5l.9 .4-1.4 2.1zM156.6 194.8l-1 2.2M157 187l1 .1-.6 2.4zM164.6 182.8h-3l-5 12 2.4-5.8M164.6 200h-3l-5.4 11.1M228.6 192.3h2.5l-.2 1zM228.6 192.3l3 .7h3"/>
<path d="M229 188.4l.7 .6-2.1 1.6zM239.6 180.9h-3l-9 9.7M156.2 211.1l-.6 2.5-.9-.4zM158.4 206.7l-4.3 8.9M266.6 233.8l.2 2.5-1-.1zM266.6 233.8l-.6 5.5h-3"/>
</g>
<g fill="#000" stroke="#000" stroke-width=".4">
<path d="M158.9 101.9l1.7 1.9zM158.9 101.9l1.7 1.9-.9 .5zM208.2 122.6l1.2 2.2zM208.2 122.6l1.2 2.2-1 .3zM156.1 194.5l-.5 2.5zM156.1 194.5l.9 .4-1.4 2.1zM157 187l.4 2.5zM157 187l1 .1-.6 2.4zM229 188.4l-1.4 2.2zM229 188.4l.7 .6-2.1 1.6zM228.6 192.3h2.5zM228.6 192.3h2.5l-.2 1z"/>
<path d="M156.2 211.1l-.6 2.5zM156.2 211.1l-.6 2.5-.9-.4zM266.6 233.8l.2 2.5zM266.6 233.8l.2 2.5-1-.1z"/>
</g>
<g font-size="8.4">
<text x="67.6" y="11.7">4</text>
<text x="207.3" y="11.7">3</text>
<text x="347" y="11.7">2</text>
<text x="486.7" y="11.7">1</text>
<text x="232.2" y="28">4.875</text>
<text x="238.7" y="36.4">4.621</text>
<text x="237.2" y="43.5">4.557</text>
<text x="241.5" y="51.6">4.292</text>
<text x="12.1" y="57">D</text>
<text x="230.5" y="59.6">4.266</text>
<text x="541" y="57">D</text>
<text x="249.9" y="65.7">4.027</text>
<text x="339" y="67.6">.330</text>
<text x="246.7" y="73.5">3.296</text>
<text x="277.5" y="77.5">1.425</text>
<text x="355.8" y="75.8">.595</text>
<text x="120.6" y="93">.594</text>
<text x="329.6" y="107.4">1.250</text>
<text x="165.4" y="109.5">10-32 UNF - 2B ↧.500</text>
<text x="114.2" y="118.7">1.664</text>
<text x="213.8" y="131.8">10-32 UNF - 2B</text>
<text x="347.8" y="143.3">2.974</text>
<text x="110" y="147.4">3.544</text>
<text x="353.5" y="150.6">4.065</text>
<text x="99.3" y="156.4">4.044</text>
<text x="364.9" y="159.8">4.330</text>
<text x="12.4" y="165">C</text>
<text x="105" y="164.9">4.010</text>
<text x="541.3" y="165">C</text>
<text x="96" y="177.7">5.275</text>
<text x="372" y="178.8">6.000</text>
<text x="165.4" y="185.8">1/4-20 UNC - 2B</text>
<text x="235.5" y="196">5-40 UNC - 2B</text>
<text x="358.6" y="197.4">4.750</text>
<text x="165.4" y="203">10-32 UNF - 2B ↧.500</text>
<text x="138.2" y="208">146°</text>
<text x="179" y="242.4">10-32 UNF - 2B ↧.375</text>
<text x="317.9" y="241.2">.583</text>
<text x="316.7" y="258.6">.300</text>
<text x="345.2" y="261.4">.742</text>
<text x="12.5" y="272.9">B</text>
<text x="541.3" y="272.9">B</text>
<text x="154.9" y="277">R6.000</text>
<text x="314.5" y="279.5">.285</text>
<text x="264.3" y="283">.570</text>
<text x="325.4" y="287.7">.150</text>
<text x="246.6" y="299.5">3.470</text>
<text x="227.8" y="307">4.650</text>
<text x="214.3" y="316.7">5.500</text>
<text x="239.1" y="323.9">5.500</text>
<text x="318.4" y="355.3">.500</text>
<text x="12.4" y="380.9">A</text>
<text x="541.3" y="380.9">A</text>
<text x="411.4" y="418.2">1.25 : 1</text>
<text x="502.6" y="418.3">1</text>
<text x="519.3" y="418.3">2</text>
<text x="67.6" y="426.2">4</text>
<text x="207.3" y="426.2">3</text>
<text x="347" y="426.2">2</text>
<text x="486.7" y="426.2">1</text>
</g>
<g font-size="8">
<text x="162.2" y="163.2">⌀.220 ↧ 1.000</text>
<text x="240.4" y="184">⌀.116 THRU</text>
</g>
<g font-size="6.3">
<text x="417.2" y="410.6">C</text>
<text x="451.6" y="411.9">Base Plate Mk 2</text>
</g>
<g font-size="4.4">
<text x="343.7" y="363.5">Quinn Kupec</text>
<text x="388.1" y="363.7">3/2/2017</text>
</g>
<g font-size="3.5">
<text x="343.7" y="358.9">DRAWN</text>
<text x="343.7" y="368.5">CHECKED</text>
<text x="413.5" y="374.6">TITLE</text>
<text x="343.7" y="378">QA</text>
<text x="343.7" y="387.5">MFG</text>
<text x="343.7" y="397.1">APPROVED</text>
<text x="415.5" y="403.4">SIZE</text>
<text x="451.6" y="403.4">DWG NO</text>
<text x="530.3" y="403.4">REV</text>
<text x="413.5" y="416.1">SCALE</text>
<text x="489.7" y="418.3">SHEET</text>
<text x="512.4" y="418.3">OF</text>
</g>
</svg>
